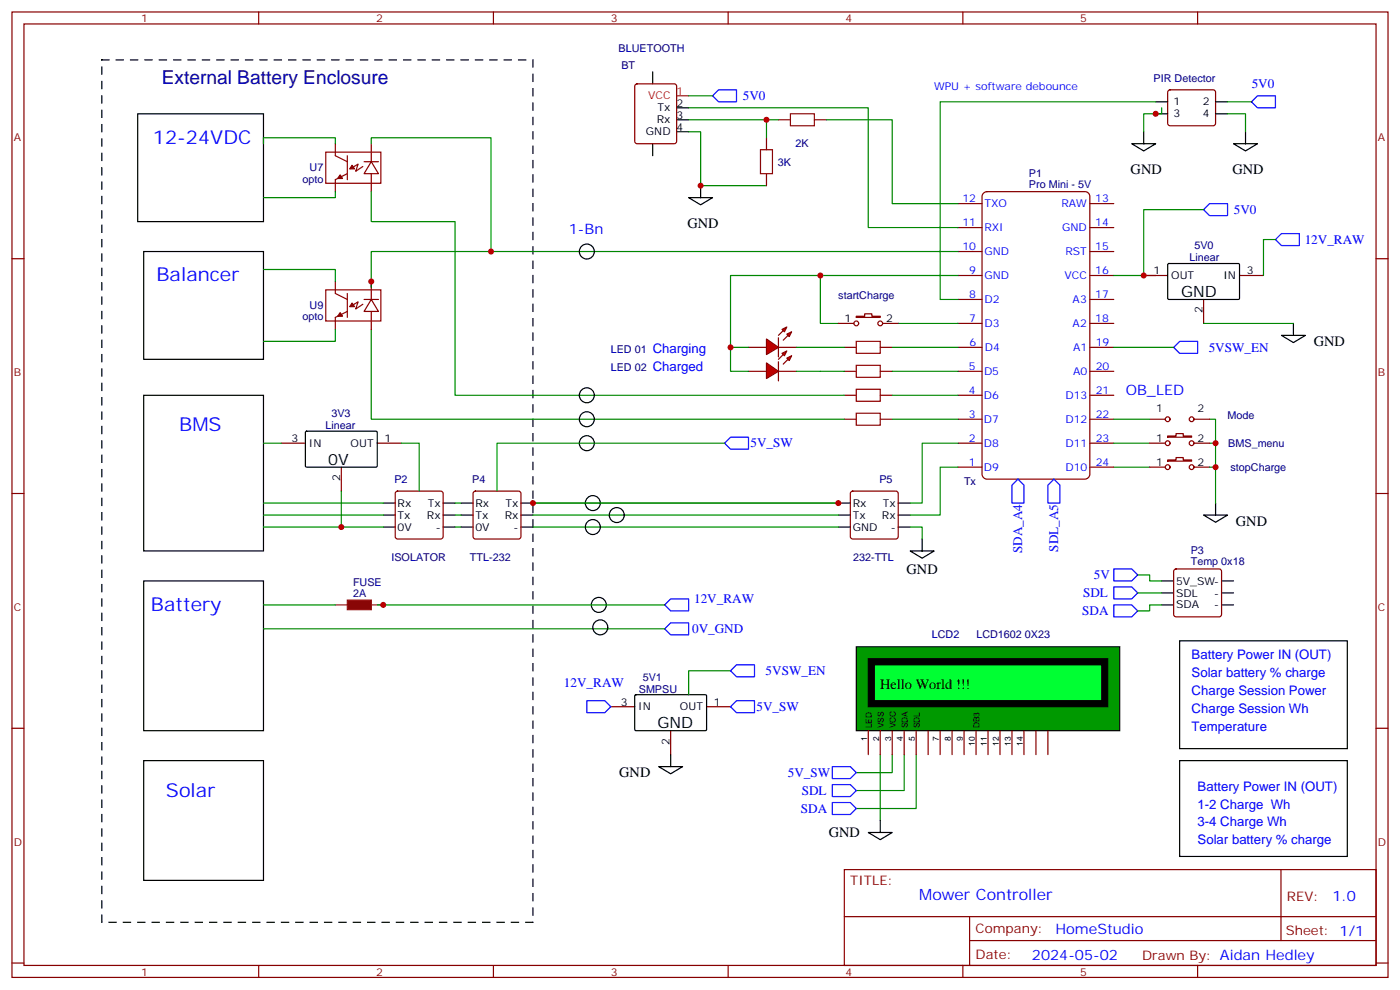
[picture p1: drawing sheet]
<svg xmlns="http://www.w3.org/2000/svg" width="412mm" height="292mm" viewBox="0 0 412 292" stroke-linecap="round" stroke-linejoin="round" font-family="sans-serif">
<g fill="none" stroke="#870000" stroke-width=".35">
<path d="M3.5 3.5h405.4v284.4h-405.4zM7.1 7.1h398.2v277.2h-398.2zM76.2 3.5v3.6M145.3 3.5v3.6M214.5 3.5v3.6M283.6 3.5v3.6M352.8 3.5v3.6M344.2 26.7l.5-.2h12.7l.5 .2 .2 .5-.1 9.4-.6 .4h-13l-.4-.7v-9.1zM3.5 76.2h3.6M405.3 76.2h3.6M3.5 145.3h3.6M405.3 145.3h3.6"/>
<path d="M3.5 214.5h3.6M405.3 214.5h3.6M248.7 256.1h156.6v28.2h-156.6zM377.3 256.1v20.9M248.7 270h156.5M285.6 277h119.6M285.6 270v14.1M3.5 283.6h3.6M76.2 284.3v3.6M145.3 284.3v3.6M214.5 284.3v3.6M283.6 284.3v3.6"/>
<path d="M352.8 284.3v3.6M405.3 283.6h3.6"/>
</g>
<path d="M336.9 38.8v3.5M340.4 30h3.6M340.4 33.5h3.6M358.1 30h3.5M358.1 33.5h3.5M366.9 38.8v3.5M333.4 42.3h7l-3.5 2.2zM363.4 42.3h7l-3.5 2.2zM377.5 98.8h7l-3.5 2.1zM381 95.2v3.6M347.5 188.7h49.4v31.8h-49.4zM347.5 224h49.4v28.2h-49.4z" fill="none" stroke="#000" stroke-width=".35"/>
<path d="M370.4 28.2h5.3v3.6h-5.3l-1.7-1.8zM354.5 61.7l1.8-1.7h5.3v3.5h-5.3z" fill="none" stroke="#00f" stroke-width=".35"/>
<path d="M342.2 31.8v1.7h-5.3v5.3M361.6 33.5h5.3v5.3M361.6 30h7.1M328.1 137.6h10.6" fill="none" stroke="#008700" stroke-width=".35"/>
<path d="M289.6 57l1.1-.6h28.9a1.41 1.41 0 0 1 1.4 1.5v81.8a1.51 1.51 0 0 1-1.4 1.4h-28.9a1.51 1.51 0 0 1-1.4-1.4v-81.8z" fill="#fff" stroke="#800000" stroke-width=".35"/>
<g fill="none" stroke="#870000" stroke-width=".35">
<path d="M282.2 60h7.1M321 60h7.1M282.2 74.1h7.1M282.2 67h7.1M321 74.1h7.1M321 67h7.1M282.2 95.2h7.1M282.2 88.2h7.1M282.2 81.1h7.1M321 95.2h7.1M321 88.2h7.1M321 81.1h7.1"/>
<path d="M282.2 116.4h7.1M282.2 109.4h7.1M282.2 102.3h7.1M321 116.4h7.1M321 109.4h7.1M321 102.3h7.1M282.2 137.6h7.1M282.2 130.5h7.1M282.2 123.5h7.1M321 137.6h7.1M321 130.5h7.1M321 123.5h7.1"/>
<path d="M338.7 137.6h4.6M344 135.5h2.4v-.7h2.1v.7h2.5v.3h-7zM351.7 137.6h4.6"/>
<circle cx="344" cy="137.6" r=".71"/>
<circle cx="351" cy="137.6" r=".71"/>
</g>
<path d="M299.9 141.1l1.7 1.8v5.3h-3.5v-5.3zM310.4 141.1l1.8 1.8v5.3h-3.5v-5.3z" fill="none" stroke="#00f" stroke-width=".35"/>
<path d="M40.6 33.5h37v31.8h-37zM42.3 171.1h35.3v44.1h-35.3z" fill="none" stroke="#000" stroke-width=".35"/>
<g fill="#f00" stroke="#870000" stroke-width=".35">
<path d="M225.8 106.9l3.5 2.5-3.5 2.1z"/>
<path d="M229.3 106.5v5.7z"/>
</g>
<g fill="#870000" stroke="#870000" stroke-width=".35">
<path d="M229.3 105.8l1.4-1.4z"/>
<path d="M230.7 107.2l1.4-1.4z"/>
</g>
<g fill="#f00" stroke="#870000" stroke-width=".35">
<path d="M230.4 104.1l1.4-.7-.7 1.4z"/>
<path d="M231.8 105.5l1.4-.7-.7 1.4z"/>
</g>
<path d="M220.5 109.4h5.3M229.3 109.4h5.3M248.7 102.3h3.5M259.3 102.3h3.5" fill="none" stroke="#870000" stroke-width=".35"/>
<path d="M252.2 100.5h7.1v3.6h-7.1z" fill="none" stroke="#a10000" stroke-width=".35"/>
<g fill="#f00" stroke="#870000" stroke-width=".35">
<path d="M225.8 99.8l3.5 2.5-3.5 2.1z"/>
<path d="M229.3 99.5v5.6z"/>
</g>
<g fill="#870000" stroke="#870000" stroke-width=".35">
<path d="M230.7 97.4l-1.4 1.4z"/>
<path d="M230.7 100.2l1.4-1.4z"/>
</g>
<g fill="#f00" stroke="#870000" stroke-width=".35">
<path d="M230.4 97l1.4-.7-.7 1.4z"/>
<path d="M231.8 98.4l1.4-.7-.7 1.4z"/>
</g>
<path d="M98.8 42.3v3.6M98.8 52.9v3.5M107.2 47.6h4.3M109.4 47.6l2.1 3.6h-4.3zM109.4 42.3v5.3M109.4 51.2v5.2M220.5 102.3h5.3M229.3 102.3h5.3M248.7 109.4h3.5M259.3 109.4h3.5M116.7 144.8l.4-.2h12.7l.5 .2 .2 .5v12.7l-.2 .5-.5 .3h-12.7l-.5-.3-.2-.5v-12.7zM346 167.8l.4-.2h12.7l.5 .2 .2 .5v12.7l-.2 .5-.5 .2h-12.7l-.5-.3-.2-.4v-12.7z" fill="none" stroke="#870000" stroke-width=".35"/>
<path d="M252.2 107.6h7.1v3.5h-7.1z" fill="none" stroke="#a10000" stroke-width=".35"/>
<path d="M96 44.8h16.2v9.2h-16.2zM98.8 45.9l3.5 1.7M102.3 45.9v7M102.3 51.2l-3.5 1.7M106.9 49l-2.1 1.4 .7-2.1-1.8 1.1" fill="none" stroke="#900" stroke-width=".35"/>
<g fill="#900" stroke="#900" stroke-width=".35">
<path d="M103.7 48.7l.7 1h-1.4z"/>
<path d="M100.2 51.5l.7 1.1h-1.4z"/>
</g>
<g fill="none" stroke="#000" stroke-width=".35">
<path d="M42.3 116.4h35.3v45.9h-35.3zM112.9 148.2h3.5M112.9 151.7h3.5M112.9 155.2h3.5M130.5 148.2h3.6M130.5 151.7h3.6M130.5 155.2h3.6M354.5 151.7h7.1l-3.5 2.1zM358.1 148.2v3.5M342.2 171.1h3.5M342.2 174.6h3.5M342.2 178.2h3.5"/>
<path d="M359.8 171.1h3.6M359.8 174.6h3.6M359.8 178.2h3.6M255.8 245.2h7l-3.5 2.1zM259.3 241.7v3.5"/>
</g>
<path d="M377.5 68.8h5.3v3.5h-5.3l-1.8-1.7zM197.6 176.4h5.2v3.5h-5.2l-1.8-1.7zM328.1 178.2h5.3l1.7 1.7-1.7 1.8h-5.3zM328.1 172.9h5.3l1.7 1.7-1.7 1.8h-5.3zM328.1 167.6h5.3l1.7 1.7-1.7 1.8h-5.3zM197.6 183.4h5.2v3.6h-5.2l-1.8-1.8zM245.2 236.4h5.3l1.7 1.7-1.7 1.8h-5.3zM245.2 231.1h5.3l1.7 1.7-1.7 1.8h-5.3zM245.2 225.8h5.3l1.7 1.7-1.7 1.8h-5.3z" fill="none" stroke="#00f" stroke-width=".35"/>
<path d="M328.1 130.5h10.6M77.6 148.2h35.3M77.6 155.2h35.3M77.6 151.7h35.3M335.1 169.3h3.6v1.8h3.5M335.1 174.6h7.1M342.2 178.2h-3.5v1.7h-3.6M77.6 185.2h118.2M259.3 222.2v19.5M262.8 222.2v5.3h-10.6M266.3 222.2v10.6h-14.1M269.9 222.2v15.9h-17.7" fill="none" stroke="#008700" stroke-width=".35"/>
<path d="M252.2 190.5h77.6v24.7h-77.6z" fill="#090" stroke="#000" stroke-width=".35"/>
<g fill="none" stroke="#870000" stroke-width=".35">
<path d="M255.8 215.2v7M259.3 215.2v7M262.8 215.2v7M266.3 215.2v7M269.9 215.2v7M273.4 215.2v7M276.9 215.2v7M280.5 215.2v7M284 215.2v7M287.5 215.2v7M291 215.2v7M294.6 215.2v7"/>
<path d="M298.1 215.2v7M301.6 215.2v7M305.2 215.2v7M308.7 215.2v7"/>
</g>
<path d="M255.8 194h70.5v14.1h-70.5z" fill="#000" stroke="#000" stroke-width=".35"/>
<path d="M257.5 195.8h67.1v10.6h-67.1z" fill="none" stroke="#000" stroke-width=".35"/>
<path d="M257.5 195.8h67.1v10.6h-67.1z" fill="#0f3" stroke="#000" stroke-width=".35"/>
<path d="M30 17.6h127v254h-127z" fill="none" stroke="#000" stroke-width=".35" stroke-dasharray="2.1 2.1"/>
<g fill="none" stroke="#000" stroke-width=".35">
<path d="M192.3 21.2v3.5M199.3 38.8h3.5M199.3 35.3h3.5M199.3 31.8h3.5M192.3 42.3v3.6M202.8 58.2h7.1l-3.5 2.1zM206.4 54.7v3.5M42.3 74.1h35.3v31.7h-35.3zM344 77.8l.3-.2 20.7 .1 .1 .3v10l-.3 .2-20.7-.1-.1-.3zM90 127.2l.3-.2h20.7l.1 .4v10l-.3 .2-20.7-.1-.1-.3zM135.8 148.2h3.5M135.8 151.7h3.5"/>
<path d="M135.8 155.2h3.5M153.5 148.2h3.5M153.5 151.7h3.5M153.5 155.2h3.5M246.9 148.2h3.6M246.9 151.7h3.6M246.9 155.2h3.6M264.6 148.2h3.5M264.6 151.7h3.5M264.6 155.2h3.5M271.6 158.8v3.5M268.1 162.3h7.1l-3.6 2.1z"/>
<path d="M187 204.8l.3-.2 20.7 .1 .1 .3v10l-.3 .2-20.7-.1-.1-.3zM42.3 224h35.3v35.3h-35.3zM194 225.8h7.1l-3.5 2.1zM197.6 222.2v3.6"/>
<circle cx="172.9" cy="74.1" r="2.2"/>
<circle cx="172.9" cy="116.4" r="2.2"/>
<circle cx="172.9" cy="123.5" r="2.2"/>
<circle cx="172.9" cy="130.5" r="2.2"/>
<circle cx="174.6" cy="155.2" r="2.2"/>
<circle cx="174.6" cy="148.2" r="2.2"/>
<circle cx="181.7" cy="151.7" r="2.2"/>
<circle cx="176.4" cy="178.2" r="2.2"/>
<circle cx="176.8" cy="184.8" r="2.2"/>
</g>
<g fill="none" stroke="#008700" stroke-width=".35">
<path d="M202.8 38.8h3.6v15.9h19.4M202.8 31.8h53v35.2h26.4M202.8 35.3h26.5M202.8 28.2h7.1M225.8 35.3v5.3M243.4 35.3h19.4v24.7h19.4M340.4 30h-63.5v58.2h5.3M77.6 42.3v-1.7h21.2v1.7M98.8 56.4v1.8h-21.2M109.4 56.4v8.9h24.7v51.1h114.6M109.4 42.3v-1.7h35.2v33.5M77.6 79.4h21.2v3.5"/>
<path d="M282.2 74.1h-172.8v10.6M354.5 61.7h-17.6v19.4M375.7 70.6h-3.5v10.5M98.8 97v3.5h-21.2M109.4 97v26.5h139.3M241.7 81.1h-26.5v28.3h5.3M264.6 95.2h17.6M282.2 81.1h-40.5v14.1h5.2M328.1 81.1h12.3M354.5 95.2h26.5M215.2 102.3h5.3M234.6 102.3h14.1"/>
<path d="M234.6 109.4h14.1M262.8 109.4h19.4M262.8 102.3h19.4M262.8 116.4h19.4M328.1 102.3h17.6M77.6 130.5h5.3M118.2 130.5h5.3v14.1M213.4 130.5h-67v14.1M262.8 123.5h19.4M282.2 130.5h-10.6v17.7h-3.5M282.2 137.6h-5.3v14.1h-8.8M328.1 123.5h10.6"/>
<path d="M356.3 123.5h1.8v24.7M356.3 130.5h1.8M356.3 137.6h1.8M100.5 144.6v10.6M134.1 155.2h1.7M134.1 148.2h1.7M134.1 151.7h1.7M157 155.2h89.9M157 148.2h89.9M157 151.7h89.9M268.1 155.2h3.5v3.6M77.6 178.2h21.2"/>
<path d="M111.1 178.2h84.7M215.2 197.6h-12.4v7"/>
</g>
<path d="M199.3 28.2h3.5" fill="none" stroke="#f00" stroke-width=".35"/>
<g fill="none" stroke="#870000" stroke-width=".35">
<path d="M187.2 24.9l.5-.2h10.9l.5 .2 .2 .5v16.2l-.2 .5-.5 .2h-10.9l-.5-.2-.2-.5v-16.2zM229.3 35.3h3.5M239.9 35.3h3.5M225.8 40.6v3.5M225.8 51.2v3.5M98.8 82.9v3.5M98.8 93.5v3.5M107.2 88.2h4.3M109.4 88.2l2.1 3.5h-4.3zM109.4 82.9v5.3M109.4 91.7v5.3M246.9 95.2h4.6"/>
<path d="M252.2 93.1h2.5v-.7h2.1v.7h2.5v.4h-7.1zM260 95.2h4.6M336.9 81.1h7.1M354.5 88.2v7M365.1 81.1h7.1M248.7 116.4h3.5M259.3 116.4h3.5M82.9 130.5h7.1M100.5 137.6v7M111.1 130.5h7.1M248.7 123.5h3.5M259.3 123.5h3.5"/>
<path d="M338.7 123.5h4.6M338.7 130.5h4.6M344 128.4h2.4v-.7h2.1v.7h2.5v.4h-7zM351.7 123.5h4.6M351.7 130.5h4.6M139.6 144.8l.5-.2h12.7l.5 .2 .2 .5v12.7l-.3 .5-.4 .3h-12.7l-.5-.3-.3-.5v-12.7zM250.7 144.8l.5-.2h12.7l.5 .2 .2 .5v12.7l-.3 .5-.4 .3h-12.7l-.5-.3-.2-.5v-12.7zM179.9 208.1h7.1M197.6 215.2v7M208.1 208.1h7.1"/>
<circle cx="252.2" cy="95.2" r=".71"/>
<circle cx="259.3" cy="95.2" r=".71"/>
<circle cx="344" cy="130.5" r=".71"/>
<circle cx="344" cy="123.5" r=".71"/>
<circle cx="351" cy="130.5" r=".71"/>
<circle cx="351" cy="123.5" r=".71"/>
</g>
<path d="M232.8 33.5h7.1v3.5h-7.1zM224 44.1h3.5v7.1h-3.5zM252.2 114.7h7.1v3.5h-7.1zM252.2 121.7h7.1v3.5h-7.1z" fill="none" stroke="#a10000" stroke-width=".35"/>
<path d="M96 85.4h16.2v9.1h-16.2zM98.8 86.4l3.5 1.8M102.3 86.4v7.1M102.3 91.7l-3.5 1.8M106.9 89.6l-2.1 1.4 .7-2.1-1.8 1.1" fill="none" stroke="#900" stroke-width=".35"/>
<g fill="#900" stroke="#900" stroke-width=".35">
<path d="M103.7 89.3l.7 1h-1.4z"/>
<path d="M100.2 92.1l.7 1h-1.4z"/>
</g>
<path d="M209.9 28.2l1.8-1.7h5.3v3.5h-5.3zM345.7 102.3l1.8-1.8h5.3v3.6h-5.3zM215.2 128.8h5.3v3.5h-5.3l-1.8-1.8zM217 195.8h5.2v3.5h-5.2l-1.8-1.7zM172.9 206.4h5.3l1.7 1.7-1.7 1.8h-5.3zM217 206.4h5.2v3.5h-5.2l-1.8-1.8z" fill="none" stroke="#00f" stroke-width=".35"/>
<path d="M98.8 178.2h3.5M109.4 178.2h3.5" fill="none" stroke="#8c2424" stroke-width=".35"/>
<path d="M102.3 176.7h7.1v2.9h-7.1z" fill="#a10000" stroke="#a10000" stroke-width=".35"/>
<g fill="#c00">
<circle cx="340.4" cy="33.5" r=".88"/>
<circle cx="336.9" cy="81.1" r=".88"/>
<circle cx="100.5" cy="155.2" r=".88"/>
<circle cx="358.1" cy="130.5" r=".88"/>
<circle cx="358.1" cy="137.6" r=".88"/>
<circle cx="206.4" cy="54.7" r=".88"/>
<circle cx="225.8" cy="35.3" r=".88"/>
<circle cx="157" cy="148.2" r=".88"/>
<circle cx="246.9" cy="148.2" r=".88"/>
<circle cx="112.9" cy="178.2" r=".88"/>
<circle cx="109.4" cy="82.9" r=".88"/>
<circle cx="144.6" cy="74.1" r=".88"/>
<circle cx="241.7" cy="81.1" r=".88"/>
<circle cx="215.2" cy="102.3" r=".88"/>
</g>
<text font-size="5.6" fill="#000080" x="47.6" y="24.7">External Battery Enclosure</text>
<g font-size="5.6" fill="#00f">
<text x="45" y="42.3">12-24VDC</text>
<text x="46.1" y="82.9">Balancer</text>
<text x="52.8" y="127">BMS</text>
<text x="44.5" y="179.9">Battery</text>
<text x="48.9" y="234.6">Solar</text>
</g>
<g font-size="4.6">
<text x="347.9" y="87.5">GND</text>
<text x="96.7" y="136.9">0V</text>
<text x="193.7" y="214.5">GND</text>
</g>
<text font-size="4.6" fill="#00f" x="270.8" y="265.1">Mower Controller</text>
<g font-size="4.2">
<text x="333.1" y="51.2">GND</text>
<text x="363" y="51.2">GND</text>
<text x="202.5" y="67">GND</text>
<text x="387" y="102">GND</text>
<text x="364.1" y="154.9">GND</text>
<text x="267.1" y="169">GND</text>
<text x="259.3" y="202.8">Hello World !!!</text>
<text x="182.4" y="229">GND</text>
<text x="244.1" y="246.6">GND</text>
</g>
<g font-size="4.2" fill="#00f">
<text x="167.6" y="68.8">1-Bn</text>
<text x="331.6" y="116.4">OB_LED</text>
<text x="392.5" y="265.4">1.0</text>
<text x="310.9" y="274.9">HomeStudio</text>
<text x="304" y="282.7">2024-05-02</text>
</g>
<g font-size="3.9" fill="#00f">
<text x="218.8" y="29.4">5V0</text>
<text x="368.7" y="25.9">5V0</text>
<text x="363.4" y="63">5V0</text>
<text x="384.3" y="71.8">12V_RAW</text>
<text x="192.3" y="104.1">Charging</text>
<text x="356" y="103.6">5VSW_EN</text>
<text x="192.3" y="109.4">Charged</text>
<text x="221.1" y="131.8">5V_SW</text>
<text x="301.1" y="162.9" transform="rotate(-90 301.1 162.9)">SDA_A4</text>
<text x="311.7" y="162.5" transform="rotate(-90 311.7 162.5)">SDL_A5</text>
<text x="322.2" y="170.5">5V</text>
<text x="204.5" y="177.6">12V_RAW</text>
<text x="319.1" y="175.9">SDL</text>
<text x="318.8" y="181.2">SDA</text>
<text x="203.9" y="186.4">0V_GND</text>
<text x="351" y="194">Battery Power IN (OUT)</text>
<text x="166.1" y="202.3">12V_RAW</text>
<text x="225.5" y="198.8">5VSW_EN</text>
<text x="351" y="199.3">Solar battery % charge</text>
<text x="222.8" y="209.4">5V_SW</text>
<text x="351" y="204.6">Charge Session Power</text>
<text x="351" y="209.9">Charge Session Wh</text>
<text x="351" y="215.2">Temperature</text>
<text x="232.1" y="228.8">5V_SW</text>
<text x="352.8" y="232.8">Battery Power IN (OUT)</text>
<text x="235.9" y="239.4">SDA</text>
<text x="236.1" y="234.1">SDL</text>
<text x="352.8" y="238.1">1-2 Charge Wh</text>
<text x="352.8" y="243.4">3-4 Charge Wh</text>
<text x="352.8" y="248.7">Solar battery % charge</text>
</g>
<g font-size="3.9" fill="#800">
<text x="250.5" y="260.7">TITLE:</text>
<text x="379.1" y="265.4">REV:</text>
<text x="287.4" y="274.9">Company:</text>
<text x="378.7" y="275.5">Sheet: 1/1</text>
<text x="287.4" y="282.6">Date:</text>
<text x="336.4" y="282.7">Drawn By: Aidan Hedley</text>
</g>
<g font-size="3.2" fill="#800">
<text x="41.6" y="6.5">1</text>
<text x="110.8" y="6.5">2</text>
<text x="179.9" y="6.5">3</text>
<text x="249.1" y="6.5">4</text>
<text x="318.2" y="6.5">5</text>
<text x="4.1" y="41.6">A</text>
<text x="405.9" y="41.6">A</text>
<text x="4.1" y="110.8">B</text>
<text x="405.9" y="110.8">B</text>
<text x="4.1" y="179.9">C</text>
<text x="405.9" y="179.9">C</text>
<text x="4.1" y="249.1">D</text>
<text x="405.9" y="249.1">D</text>
<text x="41.6" y="287.3">1</text>
<text x="110.8" y="287.3">2</text>
<text x="179.9" y="287.3">3</text>
<text x="249.1" y="287.3">4</text>
<text x="318.2" y="287.3">5</text>
</g>
<g font-size="3.2" fill="#000080">
<text x="182.2" y="15.2">BLUETOOTH</text>
<text x="183.1" y="20.5">BT</text>
<text x="339.8" y="24">PIR Detector</text>
<text x="234.4" y="43.4">2K</text>
<text x="89.1" y="53.8">opto</text>
<text x="91.2" y="50.5">U7</text>
<text x="229.2" y="48.8">3K</text>
<text x="303.1" y="52">P1</text>
<text x="303.1" y="55.3">Pro Mini - 5V</text>
<text x="350.4" y="77">Linear</text>
<text x="351.8" y="73.5">5V0</text>
<text x="246.9" y="88.2">startCharge</text>
<text x="89.1" y="94.3">opto</text>
<text x="91.2" y="91">U9</text>
<text x="179.9" y="104.1">LED 01</text>
<text x="179.9" y="109.4">LED 02</text>
<text x="97.6" y="122.8">3V3</text>
<text x="361.6" y="123.5">Mode</text>
<text x="95.9" y="126.4">Linear</text>
<text x="361.8" y="131.7">BMS_menu</text>
<text x="116.2" y="142.3">P2</text>
<text x="139.1" y="142.3">P4</text>
<text x="259" y="142.3">P5</text>
<text x="284" y="142.9">Tx</text>
<text x="362.5" y="138.7">stopCharge</text>
<text x="115.3" y="165.2">ISOLATOR</text>
<text x="138.4" y="165.2">TTL-232</text>
<text x="251.3" y="165.2">232-TTL</text>
<text x="350.8" y="166.5">Temp 0x18</text>
<text x="350.8" y="163.3">P3</text>
<text x="104" y="172.5">FUSE</text>
<text x="104" y="175.7">2A</text>
<text x="274.5" y="188">LCD2</text>
<text x="287.6" y="188">LCD1602 0X23</text>
<text x="188.2" y="204">SMPSU</text>
<text x="189.3" y="200.5">5V1</text>
</g>
<g font-size="3.2" fill="#f00">
<text x="191" y="29.3">VCC</text>
<text x="199.3" y="27.9">1</text>
</g>
<g font-size="3.2" fill="#00f">
<text x="275.2" y="26.5">WPU + software debounce</text>
<text x="283.5" y="59.6">12</text>
<text x="322.6" y="59.6">13</text>
<text x="290" y="61">TXO</text>
<text x="312.6" y="61">RAW</text>
<text x="283.5" y="66.7">11</text>
<text x="290" y="68.1">RXI</text>
<text x="312.9" y="68.1">GND</text>
<text x="322.6" y="66.6">14</text>
<text x="283.5" y="73.7">10</text>
<text x="290" y="75.1">GND</text>
<text x="313.8" y="75.1">RST</text>
<text x="322.6" y="73.7">15</text>
<text x="285.5" y="80.8">9</text>
<text x="290" y="82.2">GND</text>
<text x="313.6" y="82.2">VCC</text>
<text x="322.6" y="80.8">16</text>
<text x="285.5" y="87.8">8</text>
<text x="290" y="89.3">D2</text>
<text x="316" y="89.2">A3</text>
<text x="322.6" y="87.8">17</text>
<text x="285.5" y="94.9">7</text>
<text x="322.6" y="94.9">18</text>
<text x="285.6" y="101.9">6</text>
<text x="290" y="96.3">D3</text>
<text x="316" y="96.3">A2</text>
<text x="322.8" y="102">19</text>
<text x="290.1" y="103.3">D4</text>
<text x="316.1" y="103.4">A1</text>
<text x="285.4" y="109">5</text>
<text x="289.9" y="110.4">D5</text>
<text x="316.1" y="110.4">A0</text>
<text x="322.8" y="109">20</text>
<text x="285.4" y="116">4</text>
<text x="289.8" y="117.5">D6</text>
<text x="313.8" y="117.5">D13</text>
<text x="322.8" y="116.1">21</text>
<text x="285.4" y="123.1">3</text>
<text x="289.8" y="124.5">D7</text>
<text x="313.8" y="124.5">D12</text>
<text x="322.8" y="123.1">22</text>
<text x="285.4" y="130.2">2</text>
<text x="289.8" y="131.6">D8</text>
<text x="313.8" y="131.6">D11</text>
<text x="322.8" y="130.2">23</text>
<text x="285.4" y="137.2">1</text>
<text x="322.8" y="137.2">24</text>
<text x="289.8" y="138.6">D9</text>
<text x="313.8" y="138.6">D10</text>
</g>
<g font-size="3.2">
<text x="193.7" y="32.8">Tx</text>
<text x="199.3" y="34.9">3</text>
<text x="199.3" y="31.4">2</text>
<text x="345.7" y="31">1</text>
<text x="345.7" y="34.6">3</text>
<text x="354.3" y="31">2</text>
<text x="354.3" y="34.6">4</text>
<text x="190.3" y="39.9">GND</text>
<text x="193.5" y="36.3">Rx</text>
<text x="199.3" y="38.5">4</text>
<text x="339.8" y="80.8">1</text>
<text x="345" y="82.2">OUT</text>
<text x="360.4" y="82.2">IN</text>
<text x="367.2" y="80.8">3</text>
<text x="248.8" y="94.9">1</text>
<text x="261.1" y="94.9">2</text>
<text x="354.2" y="92.3" transform="rotate(-90 354.2 92.3)">2</text>
<text x="340.5" y="121.4">1</text>
<text x="352.8" y="121.4">2</text>
<text x="85.8" y="130.2">3</text>
<text x="91" y="131.6">IN</text>
<text x="103.3" y="131.6">OUT</text>
<text x="113.2" y="130.2">1</text>
<text x="340.5" y="130.2">1</text>
<text x="352.8" y="130.2">2</text>
<text x="340.5" y="137.2">1</text>
<text x="352.8" y="137.2">2</text>
<text x="100.2" y="141.7" transform="rotate(-90 100.2 141.7)">2</text>
<text x="117.1" y="149.2">Rx</text>
<text x="126" y="149.2">Tx</text>
<text x="140.1" y="149.2">Rx</text>
<text x="148.9" y="149.2">Tx</text>
<text x="251.2" y="149.2">Rx</text>
<text x="260" y="149.2">Tx</text>
<text x="117.1" y="152.8">Tx</text>
<text x="125.7" y="152.8">Rx</text>
<text x="140.1" y="152.8">Tx</text>
<text x="148.7" y="152.8">Rx</text>
<text x="251.2" y="152.8">Tx</text>
<text x="259.8" y="152.8">Rx</text>
<text x="117.1" y="156.3">0V</text>
<text x="128.4" y="156.3">-</text>
<text x="140.1" y="156.3">0V</text>
<text x="151.3" y="156.3">-</text>
<text x="251.2" y="156.3">GND</text>
<text x="262.4" y="156.3">-</text>
<text x="346.4" y="172.2">5V_SW-</text>
<text x="346.4" y="175.7">SDL</text>
<text x="346.4" y="179.2">SDA</text>
<text x="357.7" y="175.7">-</text>
<text x="357.7" y="179.2">-</text>
<text x="182.8" y="207.8">3</text>
<text x="188" y="209.2">IN</text>
<text x="200.3" y="209.2">OUT</text>
<text x="210.3" y="207.8">1</text>
<text x="197.2" y="219.3" transform="rotate(-90 197.2 219.3)">2</text>
</g>
<g font-size="2.5">
<text x="256.8" y="214.5" transform="rotate(-90 256.8 214.5)">LED</text>
<text x="260.3" y="214.5" transform="rotate(-90 260.3 214.5)">VSS</text>
<text x="263.9" y="214.5" transform="rotate(-90 263.9 214.5)">VCC</text>
<text x="267.4" y="214.5" transform="rotate(-90 267.4 214.5)">SDA</text>
<text x="270.9" y="214.5" transform="rotate(-90 270.9 214.5)">SDL</text>
<text x="288.6" y="214.5" transform="rotate(-90 288.6 214.5)">DB3</text>
<text x="255.4" y="218.3" transform="rotate(-90 255.4 218.3)">1</text>
<text x="258.9" y="218.3" transform="rotate(-90 258.9 218.3)">2</text>
<text x="262.5" y="218.3" transform="rotate(-90 262.5 218.3)">3</text>
<text x="266" y="218.3" transform="rotate(-90 266 218.3)">4</text>
<text x="269.5" y="218.3" transform="rotate(-90 269.5 218.3)">5</text>
<text x="276.6" y="218.3" transform="rotate(-90 276.6 218.3)">7</text>
<text x="280.1" y="218.3" transform="rotate(-90 280.1 218.3)">8</text>
<text x="283.6" y="218.3" transform="rotate(-90 283.6 218.3)">9</text>
<text x="287.2" y="219.7" transform="rotate(-90 287.2 219.7)">10</text>
<text x="290.7" y="219.7" transform="rotate(-90 290.7 219.7)">11</text>
<text x="294.2" y="219.7" transform="rotate(-90 294.2 219.7)">12</text>
<text x="297.7" y="219.7" transform="rotate(-90 297.7 219.7)">13</text>
<text x="301.3" y="219.7" transform="rotate(-90 301.3 219.7)">14</text>
</g>
</svg>
